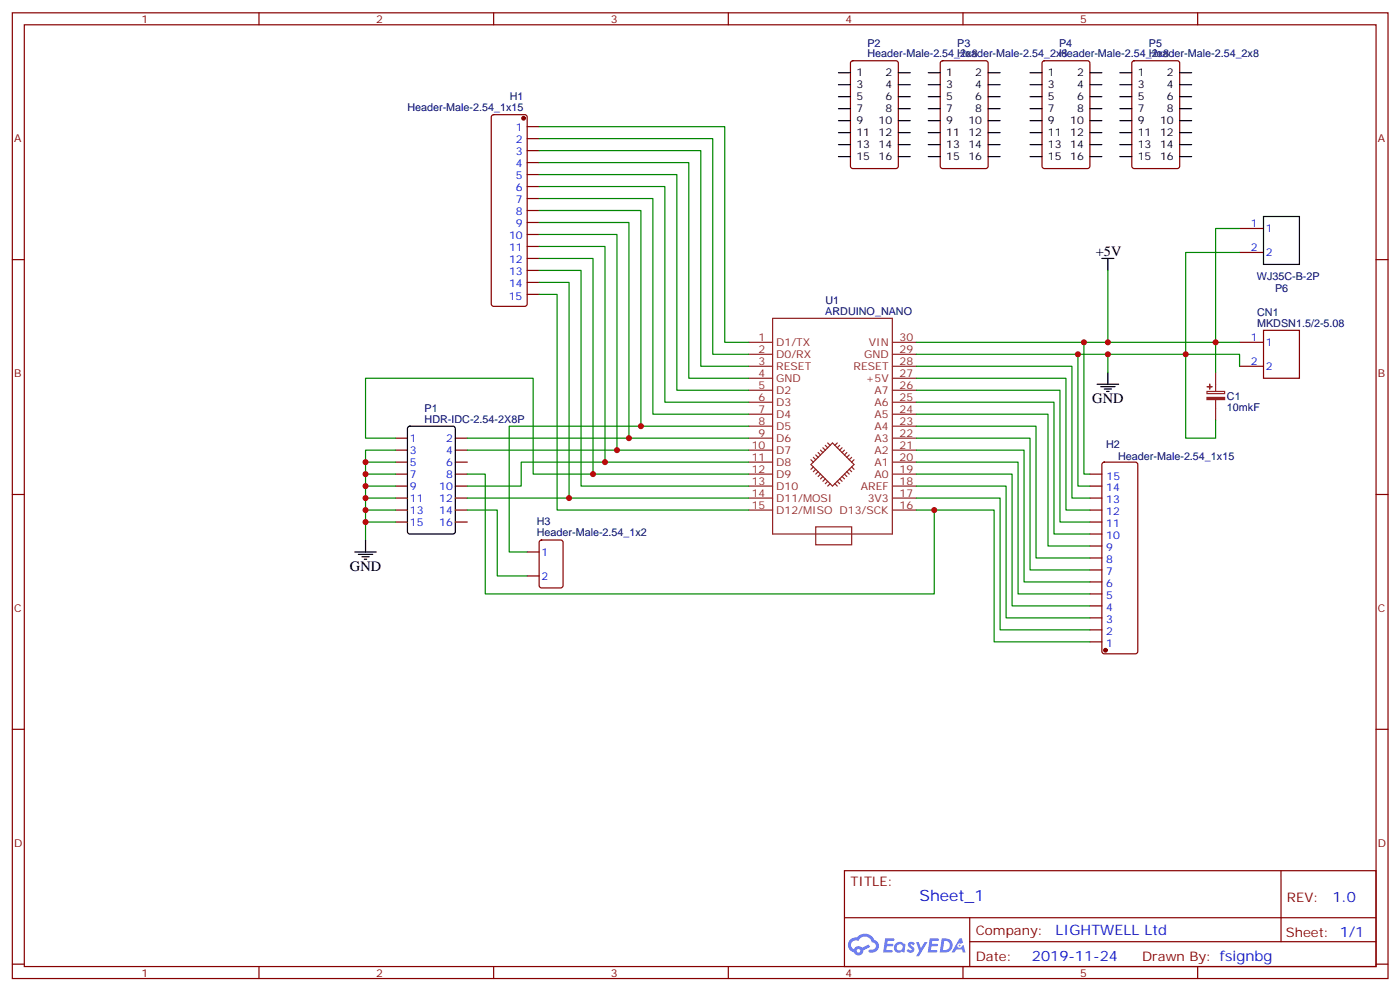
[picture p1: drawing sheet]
<svg xmlns="http://www.w3.org/2000/svg" width="413mm" height="292mm" viewBox="0 0 413 292" stroke-linecap="round" stroke-linejoin="round" font-family="sans-serif">
<g fill="none" stroke="#870000" stroke-width=".35">
<path d="M3.6 3.8h405.4v284.3h-405.4zM7.2 7.3h398.2v277.3h-398.2zM76.3 3.8v3.5M145.5 3.8v3.5M214.6 3.8v3.5M283.7 3.8v3.5M352.9 3.8v3.5M3.6 76.4h3.6M405.4 76.4h3.6M3.6 145.6h3.6M405.4 145.6h3.6M3.6 214.7h3.6"/>
<path d="M405.4 214.7h3.6M248.8 256.4h156.6v28.2h-156.6zM377.4 256.4v20.9M248.8 270.2h156.5M285.7 277.3h119.6M285.7 270.2v14.1M3.6 283.9h3.6M76.3 284.6v3.5M145.5 284.6v3.5M214.6 284.6v3.5M283.7 284.6v3.5M352.9 284.6v3.5"/>
<path d="M405.4 283.9h3.6"/>
</g>
<g fill="#5487ff">
<path d="M267.8 277.5a1.22 1.22 0 0 1 1.7 .3l-.4 .6a.47 .47 0 0 0-.3-.4 .47 .47 0 0 0-.5 .2l.2 .2a1.14 1.14 0 0 1 .7 1.7 1.14 1.14 0 0 1-1.9 0l-.2-.2 .5-.5 .7 .4a.29 .29 0 0 0 .4-.2 .29 .29 0 0 0-.3-.4 1.04 1.04 0 0 1-.6-1.7z"/>
<path d="M260.8 276.3h2.4l.3 .2-.1 .5h-1.9l-.1 .9h1.5l.4 .4-.4 .3h-1.6l-.2 1.1 1.8 .1 .1 .3-.1 .3h-2.7z"/>
<path d="M274 276.3h2.3l.3 .2-.1 .5h-1.8l-.1 .9h1.5l.3 .4-.4 .3h-1.6l-.1 1.1 1.7 .1 .2 .3-.2 .3h-2.6z"/>
<path d="M282.7 276.3h.7l.3 1.2-.6 .4a.69 .69 0 0 0-1 .2 .69 .69 0 0 0 .5 1 .69 .69 0 0 0 .8-.6l.5-.3 .6 2.2h-.8l-.2-.8h-1.8l-.5 .8h-.8z"/>
<path d="M269.9 277.4h.8l.6 1.8 1.1-1.8h.9l-2.6 4.2h-.8l.9-1.6z"/>
<path d="M277.5 276.3l-.6 4.1h1.3a2.11 2.11 0 0 0 2.5-2.1 2.11 2.11 0 0 0-2.5-2zM278.2 277a1.39 1.39 0 0 1 1.7 1.4 1.39 1.39 0 0 1-1.8 1.3h-.3z"/>
<path d="M263.8 277.9a1.54 1.54 0 0 0-.1 2.2 1.54 1.54 0 0 0 2.2 .1l.6 .2 .3-2.3-.2-.2h-.4a1.49 1.49 0 0 0-2.4 0zM264.1 278.9a.94 .94 0 0 1 1.8 0 .94 .94 0 0 1-1.8 0z"/>
<path d="M250.5 276.7a2.18 2.18 0 0 0 1.1 3.7 1.44 1.44 0 0 0 1.6 .9 1.44 1.44 0 0 0 1.2-1.5l2-1-.5-.7-1.9 .9a1.47 1.47 0 0 0-2.4 .5 1.39 1.39 0 0 1-.7-2 1.39 1.39 0 0 1 2-.4 2.12 2.12 0 0 1 2.2-1.3 2.12 2.12 0 0 1 1.9 1.7 1.14 1.14 0 0 1 1.1 1.4 1.14 1.14 0 0 1-1.7 .7 .43 .43 0 0 0-.5 .4 .43 .43 0 0 0 .4 .5 1.98 1.98 0 0 0 2.5-1.3 1.98 1.98 0 0 0-1.2-2.5 3.1 3.1 0 0 0-5.3-.7l-.9 .1zM252.4 280a.55 .55 0 0 1 1.1 0 .55 .55 0 0 1-1.1 0z"/>
<circle cx="282.7" cy="278.4" r=".26"/>
</g>
<g fill="none" stroke="#8c2424" stroke-width=".35">
<path d="M227.6 93.7h35.3v63.5h-35.3zM220.6 118.4h7M220.6 114.9h7M220.6 111.4h7M220.6 107.8h7M220.6 104.3h7M220.6 100.8h7M262.9 118.4h7.1M262.9 114.9h7.1M262.9 111.4h7.1M262.9 107.8h7.1M262.9 104.3h7.1"/>
<path d="M262.9 100.8h7.1M355.6 115.3h5.2v.6h-5.2zM358.2 109.6v5.7M358.2 117.7v6M220.6 139.6h7M220.6 136.1h7M220.6 132.5h7M220.6 129h7M220.6 125.5h7M220.6 122h7M238.9 136.8l6.4-6.4 6.3 6.4-6.3 6.3zM238.9 135.4l.7 .7"/>
<path d="M239.6 134.7l.7 .7M239.6 137.5l-.7 .7M240.3 133.9l.8 .8M240.3 138.2l-.7 .7M241.1 133.2l.7 .7M241.1 138.9l-.8 .7M241.8 132.5l.7 .7M241.8 139.6l-.7 .7M242.5 131.8l.7 .7M243.2 131.1l.7 .7M243.9 130.4l.7 .7M246.7 130.4l-.7 .7"/>
<path d="M247.4 131.1l-.7 .7M248.1 131.8l-.7 .7M248.8 139.6l.7 .7M248.8 132.5l-.7 .7M249.5 138.9l.7 .7M249.5 133.2l-.7 .7M250.2 138.2l.7 .7M250.2 133.9l-.7 .8M250.9 137.5l.7 .7M250.9 134.7l-.7 .7M251.6 135.4l-.7 .7M262.9 139.6h7.1"/>
<path d="M262.9 136.1h7.1M262.9 132.5h7.1M262.9 129h7.1M262.9 125.5h7.1M262.9 122h7.1M220.6 146.6h7M220.6 143.1h7M220.6 150.2h7M240.3 155.1h10.6v5.3h-10.6zM242.5 140.3l-.7 .7M243.2 141l-.7 .7M243.9 141.7l-.7 .7"/>
<path d="M244.6 142.4l-.7 .7M246 142.4l.7 .7M246.7 141.7l.7 .7M247.4 141l.7 .7M248.1 140.3l.7 .7M262.9 146.6h7.1M262.9 143.1h7.1M262.9 150.2h7.1"/>
</g>
<g fill="none" stroke="#870000" stroke-width=".35">
<path d="M250.8 18.1l.5-.2h12.7l.6 .4 .1 30.6-.5 .7h-12.9l-.7-.4v-30.6zM277.3 18.1l.4-.2h12.7l.7 .4v30.6l-.4 .7h-13l-.6-.4-.1-30.6zM307.3 18.1l.4-.2h12.7l.7 .4v30.6l-.4 .7h-13l-.6-.4-.1-30.6zM333.7 18.1l.5-.2h12.7l.6 .4 .1 30.6-.5 .7h-12.9l-.7-.4v-30.6zM145 34l.5-.2h9.1l.5 .2 .2 .5v55l-.2 .5-.5 .2h-9.1l-.5-.2-.3-.5v-55zM155.3 37.3h3.6M155.3 40.8h3.6M155.3 44.3h3.6M155.3 47.9h3.6M155.3 51.4h3.6M155.3 54.9h3.6M155.3 58.5h3.6"/>
<path d="M155.3 62h3.6M155.3 65.5h3.6M155.3 69h3.6M155.3 72.6h3.6M155.3 76.1h3.6M155.3 79.6h3.6M365.2 67.3h7.1M365.2 74.3h7.1M155.3 83.1h3.6M155.3 86.7h3.6M372.3 97.3h10.6v14.1h-10.6zM365.2 100.8h7.1"/>
<path d="M365.2 107.8h7.1M116.5 129h3.6M116.5 132.5h3.6M116.5 136.1h3.6M116.5 139.6h3.6M134.2 129h3.5M134.2 132.5h3.5M134.2 136.1h3.5M134.2 139.6h3.5M321.1 139.6h3.6M324.9 136.3l.5-.2h9.1l.5 .2 .2 .5v55l-.2 .5-.5 .2h-9.1l-.5-.2-.2-.5v-55zM116.5 143.1h3.6"/>
<path d="M116.5 146.6h3.6M116.5 150.2h3.6M116.5 153.7h3.6M134.2 143.1h3.5M134.2 146.6h3.5M134.2 150.2h3.5M134.2 153.7h3.5M159.1 159.2l.5-.2h5.6l.7 .4v13l-.5 .7h-5.8l-.7-.5v-12.9zM321.1 143.1h3.6M321.1 146.6h3.6M321.1 150.2h3.6M321.1 153.7h3.6"/>
<path d="M321.1 157.2h3.6M155.3 162.5h3.6M155.3 169.6h3.6M321.1 178.4h3.6M321.1 174.9h3.6M321.1 171.3h3.6M321.1 167.8h3.6M321.1 164.3h3.6M321.1 160.8h3.6M321.1 189h3.6M321.1 185.5h3.6M321.1 181.9h3.6"/>
</g>
<g fill="none" stroke="#000" stroke-width=".35">
<path d="M247.1 21.4h3.5M247.1 24.9h3.5M247.1 28.5h3.5M247.1 32h3.5M247.1 35.5h3.5M247.1 39.1h3.5M264.7 21.4h3.5M264.7 24.9h3.5M264.7 28.5h3.5M264.7 32h3.5M264.7 35.5h3.5M264.7 39.1h3.5"/>
<path d="M273.5 21.4h3.5M273.5 24.9h3.5M273.5 28.5h3.5M273.5 32h3.5M273.5 35.5h3.5M273.5 39.1h3.5M291.1 21.4h3.6M291.1 24.9h3.6M291.1 28.5h3.6M291.1 32h3.6M291.1 35.5h3.6M291.1 39.1h3.6"/>
<path d="M303.5 21.4h3.5M303.5 24.9h3.5M303.5 28.5h3.5M303.5 32h3.5M303.5 35.5h3.5M303.5 39.1h3.5M321.1 21.4h3.6M321.1 24.9h3.6M321.1 28.5h3.6M321.1 32h3.6M321.1 35.5h3.6M321.1 39.1h3.6"/>
<path d="M330 21.4h3.5M330 24.9h3.5M330 28.5h3.5M330 32h3.5M330 35.5h3.5M330 39.1h3.5M347.6 21.4h3.5M347.6 24.9h3.5M347.6 28.5h3.5M347.6 32h3.5M347.6 35.5h3.5M347.6 39.1h3.5"/>
<path d="M247.1 42.6h3.5M247.1 46.1h3.5M264.7 42.6h3.5M264.7 46.1h3.5M273.5 42.6h3.5M273.5 46.1h3.5M291.1 42.6h3.6M291.1 46.1h3.6M303.5 42.6h3.5M303.5 46.1h3.5M321.1 42.6h3.6M321.1 46.1h3.6"/>
<path d="M330 42.6h3.5M330 46.1h3.5M347.6 42.6h3.5M347.6 46.1h3.5M324.7 76.1h3.5M326.4 76.1v3.5M372.3 63.7h10.6v14.2h-10.6zM323.3 113.1h6.3M324.3 113.8h4.2M325.4 114.5h2.1M326.1 115.3h.7M326.4 109.6v3.5"/>
<path d="M120.3 125.7l.5-.2h12.7l.6 .4 .1 30.6-.5 .7h-12.9l-.7-.4v-30.6zM107.7 159v3.5M104.5 162.5h6.4M105.6 163.2h4.2M106.6 163.9h2.2M107.4 164.6h.7"/>
</g>
<g fill="none" stroke="#008700" stroke-width=".35">
<path d="M158.9 37.3h54.6v63.5h7.1M158.9 58.5h33.5v63.5h28.2M158.9 54.9h37v63.5h24.7M158.9 51.4h40.5v63.5h21.2M158.9 47.9h44.1v63.5h17.6M158.9 44.3h47.6v63.5h14.1M158.9 40.8h51.1v63.5h10.6M158.9 79.6h12.3v63.5h49.4M158.9 76.1h15.8v63.5M158.9 72.6h19.4v63.5M158.9 69h22.9v63.5M158.9 65.5h26.4v63.5"/>
<path d="M158.9 62h29.9v63.5h31.8M326.4 79.6v21.2h-56.4M365.2 74.3h-15.8v54.7h8.8v-5.3M365.2 67.3h-7v42.3M158.9 86.7h5.2v63.5h56.5M158.9 83.1h8.8v63.5M270 104.3h56.4v5.3M270 107.8h45.8v38.8h5.3M270 111.4h44.1v38.8h7M270 114.9h42.3v38.8h8.8M270 118.4h40.6v38.8h10.5M317.6 104.3v38.8h3.5"/>
<path d="M319.4 100.8v38.8h1.7M326.4 104.3h38.8v3.5M326.4 100.8h38.8M107.7 136.1h8.8M107.7 139.6h8.8M116.5 129h-8.8v-17.6h49.4v28.2h63.5M116.5 132.5h-8.8v26.5M137.7 139.6h5.3v35.3h132.3v-24.7h-5.3M137.7 129h82.9M137.7 132.5h82.9M188.8 125.5h-38.8v37h5.3M220.6 136.1h-67v7h-15.9"/>
<path d="M270 122h38.8v38.8h12.3M270 125.5h35.3v38.8h15.8M270 129h33.5v38.8h17.6M270 132.5h31.7v38.8h19.4M270 136.1h30v38.8h21.1M270 139.6h28.2v38.8h22.9M107.7 146.6h8.8M107.7 143.1h8.8M107.7 150.2h8.8M107.7 153.7h8.8M137.7 150.2h8.8v19.4h8.8M137.7 146.6h82.9"/>
<path d="M270 143.1h26.4v38.8h24.7M270 146.6h24.7v38.9h26.4M275.3 150.2h17.6v38.8h28.2"/>
</g>
<g fill="#8c2424" stroke="#8c2424" stroke-width=".35">
<path d="M355.6 117h5.2v.7h-5.2z"/>
<path d="M355.7 113.8l1.4 .1z"/>
<path d="M356.4 113.1v1.4z"/>
</g>
<g fill="#870000" stroke="#870000" stroke-width=".35">
<circle cx="154.3" cy="34.8" r=".53"/>
<circle cx="325.7" cy="191.5" r=".53"/>
</g>
<g fill="#c00">
<circle cx="275.3" cy="150.2" r=".88"/>
<circle cx="317.6" cy="104.3" r=".88"/>
<circle cx="185.3" cy="129" r=".88"/>
<circle cx="178.3" cy="136.1" r=".88"/>
<circle cx="358.2" cy="100.8" r=".88"/>
<circle cx="326.4" cy="104.3" r=".88"/>
<circle cx="107.7" cy="150.2" r=".88"/>
<circle cx="107.7" cy="143.1" r=".88"/>
<circle cx="107.7" cy="136.1" r=".88"/>
<circle cx="107.7" cy="139.6" r=".88"/>
<circle cx="107.7" cy="146.6" r=".88"/>
<circle cx="107.7" cy="153.7" r=".88"/>
<circle cx="326.4" cy="100.8" r=".88"/>
<circle cx="349.4" cy="104.3" r=".88"/>
<circle cx="167.7" cy="146.6" r=".88"/>
<circle cx="174.7" cy="139.6" r=".88"/>
<circle cx="181.8" cy="132.5" r=".88"/>
<circle cx="319.4" cy="100.8" r=".88"/>
<circle cx="188.8" cy="125.5" r=".88"/>
</g>
<text font-size="4.6" fill="#00f" x="270.9" y="265.4">Sheet_1</text>
<g font-size="4.2">
<text x="322.9" y="75.4">+5V</text>
<text x="321.8" y="118.8">GND</text>
<text x="103.1" y="168.2">GND</text>
</g>
<g font-size="4.2" fill="#00f">
<text x="392.6" y="265.6">1.0</text>
<text x="311" y="275.2">LIGHTWELL Ltd</text>
<text x="304.1" y="283">2019-11-24</text>
</g>
<g font-size="3.9" fill="#800">
<text x="250.6" y="260.9">TITLE:</text>
<text x="379.2" y="265.6">REV:</text>
<text x="287.5" y="275.1">Company:</text>
<text x="378.9" y="275.8">Sheet: 1/1</text>
<text x="287.5" y="282.8">Date:</text>
<text x="336.5" y="282.9">Drawn By: fsignbg</text>
</g>
<g font-size="3.2" fill="#800">
<text x="41.7" y="6.8">1</text>
<text x="110.9" y="6.8">2</text>
<text x="180" y="6.8">3</text>
<text x="249.2" y="6.8">4</text>
<text x="318.3" y="6.8">5</text>
<text x="4.2" y="41.9">A</text>
<text x="406" y="41.9">A</text>
<text x="4.2" y="111">B</text>
<text x="406" y="111">B</text>
<text x="4.2" y="180.2">C</text>
<text x="406" y="180.2">C</text>
<text x="4.2" y="249.3">D</text>
<text x="406" y="249.3">D</text>
<text x="41.7" y="287.6">1</text>
<text x="110.9" y="287.6">2</text>
<text x="180" y="287.6">3</text>
<text x="249.2" y="287.6">4</text>
<text x="318.3" y="287.6">5</text>
</g>
<g font-size="3.2" fill="#000080">
<text x="255.6" y="16.8">Header-Male-2.54_2x8</text>
<text x="255.6" y="13.9">P2</text>
<text x="282.1" y="16.8">Header-Male-2.54_2x8</text>
<text x="282.1" y="13.9">P3</text>
<text x="312" y="16.8">Header-Male-2.54_2x8</text>
<text x="312" y="13.9">P4</text>
<text x="338.5" y="16.8">Header-Male-2.54_2x8</text>
<text x="338.5" y="13.9">P5</text>
<text x="150.2" y="29.5">H1</text>
<text x="120" y="32.7">Header-Male-2.54_1x15</text>
<text x="370.3" y="82.5">WJ35C-B-2P</text>
<text x="243.2" y="89.5">U1</text>
<text x="375.7" y="86.1">P6</text>
<text x="243.2" y="92.7">ARDUINO_NANO</text>
<text x="370.4" y="93">CN1</text>
<text x="370.4" y="96.2">MKDSN1.5/2-5.08</text>
<text x="361.5" y="117.8">C1</text>
<text x="125.1" y="124.4">HDR-IDC-2.54-2X8P</text>
<text x="125.1" y="121.2">P1</text>
<text x="361.5" y="121">10mkF</text>
<text x="325.9" y="131.8">H2</text>
<text x="329.5" y="135.5">Header-Male-2.54_1x15</text>
<text x="158.2" y="154.7">H3</text>
<text x="158.2" y="157.9">Header-Male-2.54_1x2</text>
</g>
<g font-size="3.2">
<text x="252.3" y="22.5">1</text>
<text x="260.9" y="22.5">2</text>
<text x="278.8" y="22.5">1</text>
<text x="287.4" y="22.5">2</text>
<text x="308.8" y="22.5">1</text>
<text x="317.4" y="22.5">2</text>
<text x="335.2" y="22.5">1</text>
<text x="343.8" y="22.5">2</text>
<text x="252.3" y="26">3</text>
<text x="252.3" y="29.5">5</text>
<text x="260.9" y="26">4</text>
<text x="260.9" y="29.5">6</text>
<text x="278.8" y="26">3</text>
<text x="278.8" y="29.5">5</text>
<text x="287.4" y="26">4</text>
<text x="287.4" y="29.5">6</text>
<text x="308.8" y="26">3</text>
<text x="308.8" y="29.5">5</text>
<text x="317.4" y="26">4</text>
<text x="317.4" y="29.5">6</text>
<text x="335.2" y="26">3</text>
<text x="335.2" y="29.5">5</text>
<text x="343.8" y="26">4</text>
<text x="343.8" y="29.5">6</text>
<text x="252.3" y="33.1">7</text>
<text x="260.9" y="33.1">8</text>
<text x="278.8" y="33.1">7</text>
<text x="287.4" y="33.1">8</text>
<text x="308.8" y="33.1">7</text>
<text x="317.4" y="33.1">8</text>
<text x="335.2" y="33.1">7</text>
<text x="343.8" y="33.1">8</text>
<text x="252.3" y="36.6">9</text>
<text x="252.3" y="40.1">11</text>
<text x="258.9" y="36.6">10</text>
<text x="258.9" y="40.1">12</text>
<text x="278.8" y="36.6">9</text>
<text x="278.8" y="40.1">11</text>
<text x="285.4" y="36.6">10</text>
<text x="285.4" y="40.1">12</text>
<text x="308.8" y="36.6">9</text>
<text x="308.8" y="40.1">11</text>
<text x="315.3" y="36.6">10</text>
<text x="315.3" y="40.1">12</text>
<text x="335.2" y="36.6">9</text>
<text x="335.2" y="40.1">11</text>
<text x="341.8" y="36.6">10</text>
<text x="341.8" y="40.1">12</text>
<text x="252.3" y="43.6">13</text>
<text x="252.3" y="47.2">15</text>
<text x="258.9" y="43.6">14</text>
<text x="258.9" y="47.2">16</text>
<text x="278.8" y="43.6">13</text>
<text x="278.8" y="47.2">15</text>
<text x="285.4" y="43.6">14</text>
<text x="285.4" y="47.2">16</text>
<text x="308.8" y="43.6">13</text>
<text x="308.8" y="47.2">15</text>
<text x="315.3" y="43.6">14</text>
<text x="315.3" y="47.2">16</text>
<text x="335.2" y="43.6">13</text>
<text x="335.2" y="47.2">15</text>
<text x="341.8" y="43.6">14</text>
<text x="341.8" y="47.2">16</text>
</g>
<g font-size="3.2" fill="#00f">
<text x="152" y="38.7">1</text>
<text x="152" y="42.2">2</text>
<text x="152" y="45.8">3</text>
<text x="152" y="49.3">4</text>
<text x="152" y="52.8">5</text>
<text x="152" y="56.3">6</text>
<text x="152" y="59.9">7</text>
<text x="152" y="63.4">8</text>
<text x="150" y="70.4">10</text>
<text x="152" y="66.9">9</text>
<text x="368.5" y="66.9">1</text>
<text x="373" y="68.3">1</text>
<text x="150" y="74">11</text>
<text x="150" y="77.5">12</text>
<text x="368.5" y="74">2</text>
<text x="373" y="75.4">2</text>
<text x="150" y="81">13</text>
<text x="149.9" y="88.4">15</text>
<text x="150" y="84.6">14</text>
<text x="368.5" y="100.4">1</text>
<text x="373" y="101.8">1</text>
<text x="368.5" y="107.5">2</text>
<text x="373" y="108.9">2</text>
<text x="120.8" y="130.1">1</text>
<text x="131.4" y="130.1">2</text>
<text x="120.8" y="133.6">3</text>
<text x="120.8" y="137.1">5</text>
<text x="131.4" y="133.6">4</text>
<text x="131.4" y="137.1">6</text>
<text x="120.8" y="140.7">7</text>
<text x="131.4" y="140.7">8</text>
<text x="326.1" y="141.4">15</text>
<text x="120.8" y="144.2">9</text>
<text x="120.8" y="147.7">11</text>
<text x="129.4" y="144.2">10</text>
<text x="129.4" y="147.7">12</text>
<text x="326" y="148.1">13</text>
<text x="326" y="144.5">14</text>
<text x="120.8" y="151.2">13</text>
<text x="120.8" y="154.8">15</text>
<text x="129.4" y="151.2">14</text>
<text x="129.4" y="154.8">16</text>
<text x="326" y="155.1">11</text>
<text x="326" y="151.6">12</text>
<text x="326" y="158.6">10</text>
<text x="159.6" y="163.6">1</text>
<text x="326" y="165.7">8</text>
<text x="326" y="162.2">9</text>
<text x="159.6" y="170.6">2</text>
<text x="326" y="172.8">6</text>
<text x="326" y="169.2">7</text>
<text x="326" y="179.8">4</text>
<text x="326" y="176.3">5</text>
<text x="326" y="183.3">3</text>
<text x="326" y="190.4">1</text>
<text x="326" y="186.9">2</text>
</g>
<g font-size="3.2" fill="#8d2323">
<text x="223.5" y="100.4">1</text>
<text x="228.7" y="101.8">D1/TX</text>
<text x="256" y="101.8">VIN</text>
<text x="265" y="100.4">30</text>
<text x="223.5" y="107.5">3</text>
<text x="223.5" y="104">2</text>
<text x="228.7" y="105.4">D0/RX</text>
<text x="254.6" y="105.4">GND</text>
<text x="265" y="104">29</text>
<text x="265" y="107.5">28</text>
<text x="223.5" y="111">4</text>
<text x="228.7" y="112.4">GND</text>
<text x="228.7" y="108.9">RESET</text>
<text x="251.5" y="108.9">RESET</text>
<text x="255.1" y="112.4">+5V</text>
<text x="265" y="111">27</text>
<text x="223.5" y="118.1">6</text>
<text x="223.5" y="114.5">5</text>
<text x="228.7" y="119.5">D3</text>
<text x="228.7" y="116">D2</text>
<text x="257.7" y="116">A7</text>
<text x="257.7" y="119.5">A6</text>
<text x="265" y="114.5">26</text>
<text x="265" y="118.1">25</text>
<text x="223.5" y="125.1">8</text>
<text x="223.5" y="121.6">7</text>
<text x="228.7" y="123">D4</text>
<text x="257.7" y="123">A5</text>
<text x="265" y="121.6">24</text>
<text x="265" y="125.1">23</text>
<text x="223.5" y="128.7">9</text>
<text x="228.7" y="130.1">D6</text>
<text x="228.7" y="126.5">D5</text>
<text x="257.7" y="126.5">A4</text>
<text x="257.7" y="130.1">A3</text>
<text x="265" y="128.7">22</text>
<text x="221.5" y="135.7">11</text>
<text x="221.5" y="132.2">10</text>
<text x="228.7" y="137.1">D8</text>
<text x="228.7" y="133.6">D7</text>
<text x="257.7" y="133.6">A2</text>
<text x="257.7" y="137.1">A1</text>
<text x="265" y="132.2">21</text>
<text x="265" y="135.7">20</text>
<text x="221.5" y="142.8">13</text>
<text x="221.5" y="139.2">12</text>
<text x="228.7" y="140.7">D9</text>
<text x="257.7" y="140.7">A0</text>
<text x="265" y="139.2">19</text>
<text x="265" y="142.8">18</text>
<text x="221.5" y="146.3">14</text>
<text x="221.5" y="149.8">15</text>
<text x="228.7" y="147.7">D11/MOSI</text>
<text x="228.7" y="144.2">D10</text>
<text x="253.7" y="144.2">AREF</text>
<text x="255.7" y="147.7">3V3</text>
<text x="265" y="146.3">17</text>
<text x="265" y="149.8">16</text>
<text x="228.7" y="151.2">D12/MISO D13/SCK</text>
</g>
</svg>
